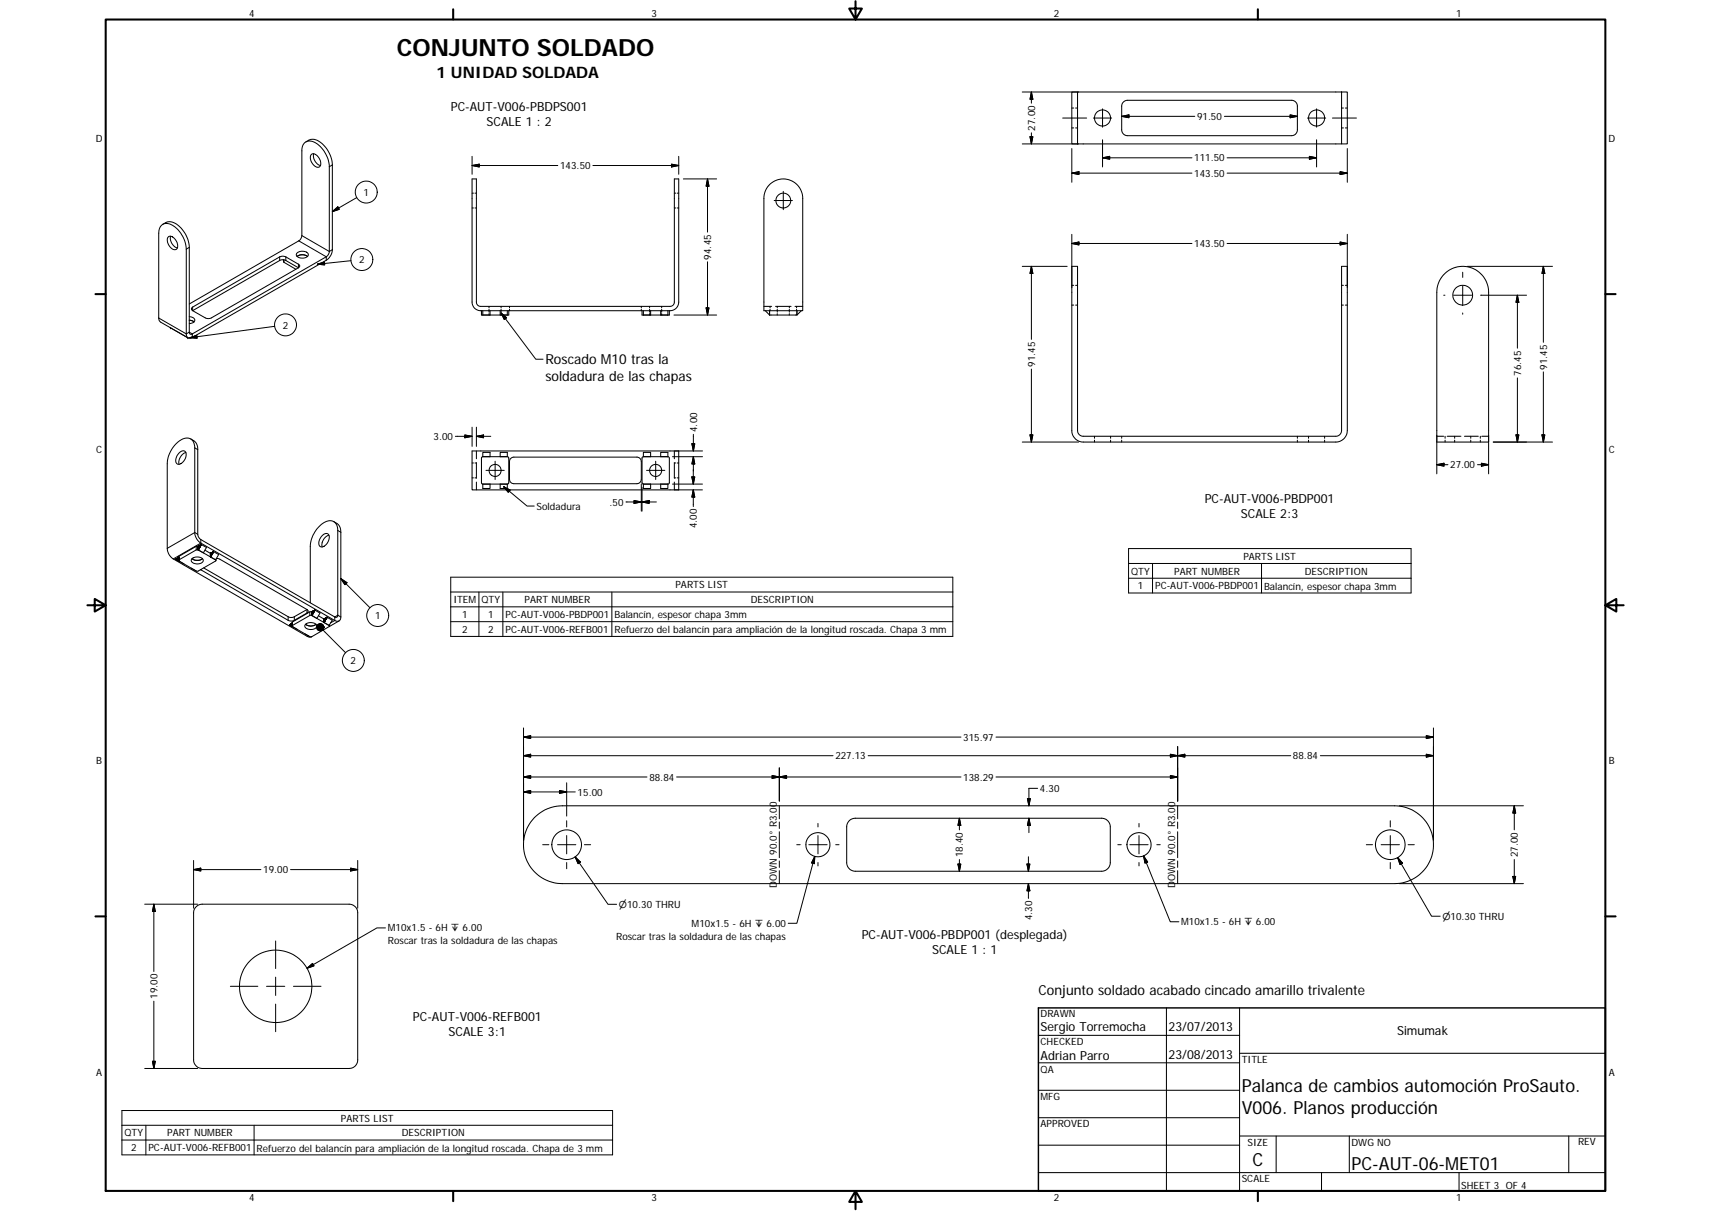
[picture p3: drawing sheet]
<svg xmlns="http://www.w3.org/2000/svg" width="594mm" height="420mm" viewBox="0 0 594 420" stroke-linecap="round" stroke-linejoin="round" font-family="sans-serif">
<g fill="none" stroke="#000" stroke-width=".36">
<path d="M372.1 31.9h2v18h-2zM372.1 37.5h.7M373.5 37.5h.6M374.1 31.9h91.7M389.9 35.5l.9-.6 .7-.1h57a2.01 2.01 0 0 1 2 2v8.3a2.04 2.04 0 0 1-2 2h-57a2 2 0 0 1-2-2v-8.3zM465.8 31.9h2v18h-2zM465.8 37.5h.7M467.1 37.5h.7M106.2 49.2a4.5 4.5 0 0 1 6.4 1.5 10.4 10.4 0 0 1 2.8 6.5v29.4l-.3 1.4-.8 1.4-1 .9-46.5 26.8a1.27 1.27 0 0 1-1.5 .1 1.27 1.27 0 0 1-.6-1.4v-29.4a9.6 9.6 0 0 0-6.5-8.8 2.81 2.81 0 0 0-3.1 3.3l.1 30.1 .5 .7 9.5 5.5M108.1 53.6a2.2 2.2 0 0 1 2.9 1.6 1.79 1.79 0 0 1-.5 2.8 3.2 3.2 0 0 1-2.4-4.4zM108.9 53.3a3.7 3.7 0 0 0 2.3 4.1M372.1 44.4h.7"/>
<path d="M373.5 44.4h.6M374.1 49.9h91.7M465.8 44.4h.7M467.1 44.4h.7M56.5 77.8a4.2 4.2 0 0 1 6.1 1 10.6 10.6 0 0 1 3.1 7v29.5a.64 .64 0 0 0 .3 .6 .64 .64 0 0 0 .8-.1l46.9-27 .6-1.3v-29.7a9.6 9.6 0 0 0-6.4-8.8 2.75 2.75 0 0 0-3.1 3.3v29.4l-.5 1.3-38.6 22.5M163.9 62.1h1.5v42.7a1.45 1.45 0 0 0 1.5 1.5h65.7a1.45 1.45 0 0 0 1.5-1.5v-42.7h1.6v42.7a3 3 0 0 1-3.1 3h-65.7a2.96 2.96 0 0 1-3-3zM163.9 67h.5M163.9 72.2h.5M164.9 67h.5M164.9 72.2h.5M234.1 67h.5M234.1 72.2h.5"/>
<path d="M235.2 67h.5M235.2 72.2h.5M267.4 63.8a6.8 6.8 0 0 1 7.3-1.1 6.8 6.8 0 0 1 4 6.1v39h-13.5v-39a6.8 6.8 0 0 1 2.2-5zM58.5 82.2a2.2 2.2 0 0 1 2.8 1.6 1.81 1.81 0 0 1-.5 2.8 3.2 3.2 0 0 1-2.3-4.4zM59.3 82a3.5 3.5 0 0 0 2.3 4M98.3 90.1l.2 .3M98.5 90.1v.9l4.2 2.4M103.1 87.8a2.7 2.7 0 0 1 3.9 .4 2.3 2.3 0 0 1-3.4 1.1 .9 .9 0 0 1-.5-1.5zM103.2 89a3 3 0 0 1 3.6 0M103.6 92.9l-4.6-2.6h-1.7l-30.4 17.5M372.1 99h.7M372.1 92.4h2v57a1.97 1.97 0 0 0 2 2h87.7a2 2 0 0 0 2-2v-57h2v57a4 4 0 0 1-4 4h-87.7a4 4 0 0 1-4-4z"/>
<path d="M373.5 99h.6M465.8 99h.7M467.1 99h.7M501.6 94.9a9 9 0 0 1 9.8-1.8 9 9 0 0 1 5.5 8.3v52h-18v-52a8.9 8.9 0 0 1 2.7-6.5zM59.1 113.7h.1M65.7 111.1l1.6 .6M65.7 109.9a1.42 1.42 0 0 1 1.8 1.6l-.5 .5-1.3 .3M66.7 106.7l30.6-17.7h1.7l4.6 2.7a.65 .65 0 0 1 .5 .6 .65 .65 0 0 1-.5 .6l-30.4 17.5-.9 .2-1-.3-4.6-2.6-.2-.5zM167.2 107.8v1.5h.4M167.6 109.3h8.5M167.6 107.8v1.5M169.8 106.3v.5"/>
<path d="M169.8 107.3v1M169.8 108.8v.5M170.2 107.8v1.5M173.7 107.8v1.5M174 106.3v.5M174 107.3v1M174 108.8v.5M176.1 107.8v1.5M176.7 107.8v1.5h-.6M176.9 106.3v.5M176.9 107.3v.5M222.7 106.3v.5"/>
<path d="M222.7 107.3v.5M222.9 107.8v1.5h.5M223.4 109.3h8.5M223.4 107.8v1.5M225.5 106.3v.5M225.5 107.3v1M225.5 108.8v.5M225.9 107.8v1.5M229.4 107.8v1.5M229.7 106.3v.5M229.7 107.3v1M229.7 108.8v.5"/>
<path d="M231.9 107.8v1.5M232.4 107.8v1.5h-.5M265.2 106.3h2.7M265.7 107.8l1.5 1.5M267.2 107.8v1.5M267.4 106.3v.5M267.4 107.3v.5M269.3 106.3h5.4M269.9 106.3v.5M269.9 107.3v1M269.9 108.8v.5M274.1 106.3v.5"/>
<path d="M274.1 107.3v1M274.1 108.8v.5M276 106.3h2.7M276.6 106.3v.5M276.6 107.3v.5M278.2 107.8l-1.5 1.5v-1.5v1.5h-9.5M372.1 105.9h.7M373.5 105.9h.6M465.8 105.9h.7M467.1 105.9h.7M62.2 157.2a1.37 1.37 0 0 1 1.9-.7 1.37 1.37 0 0 1 .5 2 2.92 2.92 0 0 1-3 2.5 2.65 2.65 0 0 1 .6-3.8zM64.6 157a3.6 3.6 0 0 0-2.4 4.1"/>
<path d="M66.2 152.3l1.1 .6a3.2 3.2 0 0 1 1.4 3.1v29.4l.6 1.5 46.9 27.2a.63 .63 0 0 0 .8 0 .63 .63 0 0 0 .3-.7v-29.3a2.91 2.91 0 0 0-1.4-3.1 2.91 2.91 0 0 0-3.4 .3 10.6 10.6 0 0 0-4.8 8.3v19.5M163.9 156.5h71.8v13.5h-71.8zM165.4 156.5v2.7M167.6 158.5v-1.5h2.6v1.5M167.6 158.5h8.5M167.6 158.5l-.4 .5v8.5l.4 .5M173.7 158.5v-1.5h2.4v1.5M176.1 158.5l.6 .5v8.5l-.6 .5M177.3 159.1l1.1-.5h42.8a1.6 1.6 0 0 1 1.5 1.5v6.2a1.6 1.6 0 0 1-1.5 1.5h-42.8a1.56 1.56 0 0 1-1.5-1.5v-6.2zM223.4 158.5v-1.5h2.5v1.5M223.4 158.5h8.5M223.4 158.5l-.5 .5v8.5l.5 .5"/>
<path d="M229.4 158.5v-1.5h2.5v1.5M231.9 158.5l.5 .5v8.5l-.5 .5M234.1 156.5v2.7M380 151.4v.7M380 152.7v.7M385.6 151.4v.7M385.6 152.7v.7M389.5 151.4v.7M389.5 152.7v.7M450.5 151.4v.7M450.5 152.7v.7M454.3 151.4v.7"/>
<path d="M454.3 152.7v.7M459.9 151.4v.7M459.9 152.7v.7M498.9 151.4h2.4M501.7 151.4v.7M501.7 152.7v.7M502.5 151.4h4.8M505.1 151.4v.7M505.1 152.7v.7M508.5 151.4h4.8M510.7 151.4v.7M510.7 152.7v.7"/>
<path d="M514 151.4v.7M514 152.7v.7M514.5 151.4h2.4M163.9 160.6h.5M163.9 165.8h.5M164.9 160.6h.5M164.9 165.8h.5M165.4 160.5v5.4M165.4 167.3v2.7M167.6 168v1.5h2.6v-1.5M167.6 168h8.5M173.7 168v1.5h2.4v-1.5"/>
<path d="M223.4 168v1.5h2.5v-1.5M223.4 168h8.5M229.4 168v1.5h2.5v-1.5M234.1 160.5v5.4M234.1 167.3v2.7M234.1 160.6h.5M234.1 165.8h.5M235.2 160.6h.5M235.2 165.8h.5M62 193.5l-.9 .5 1 .6M62.1 194.6l1.8 1.1M66.7 193.8a3.2 3.2 0 0 0 3.6 0"/>
<path d="M66.8 193.8a2.56 2.56 0 0 1 3.8 .7 2.47 2.47 0 0 1-4.2 0zM68.8 189.5h-.7l-6 3.5-.1 1.4M68.8 190.8l-.5-.1-6.3 3.6 .1 .3M68.8 190.8l6.1 3.4M68.8 189.5v1.3M69.7 197.7l30.6 17.6h1.7l4.6-2.6a.64 .64 0 0 0 .4-.6 .64 .64 0 0 0-.4-.6M69.9 188.9l1.8 1-1.1 1.9M69.9 188.9l-1.1 1.9M69.9 188.9l-1.1 .6M70.7 197l29.6 17.1h1.7l4.6-2.6M71.2 190.9l1.9 1.1M73.1 192v1.2"/>
<path d="M73.1 193.2l1.8 1M74.1 191.4l1.8 1-1 1.8M74.1 191.4l-1 1.8M74.1 191.4l-1 .6M74.9 194.2v.4l-6.3 3.6-6.5-3.6M75 194v.4M75.1 193.8l1.2 .2 30.3 17.5M111.8 185.9a1.37 1.37 0 0 1 1.9-.7 1.37 1.37 0 0 1 .5 2 2.94 2.94 0 0 1-3 2.5 2.65 2.65 0 0 1 .6-3.8zM114.2 185.7a3.5 3.5 0 0 0-2.3 4.1M115.9 181l1 .6a3.3 3.3 0 0 1 1.4 3.1v29.4a1.28 1.28 0 0 1-.6 1.3 1.28 1.28 0 0 1-1.5-.1l-46.5-26.9-1-.9-1.1-2.4v-29.7a3 3 0 0 0-1.7-3.2 3 3 0 0 0-3.5 .7 10.5 10.5 0 0 0-4.3 8v29.3l.1 1.1 .7 1.4 1.3 1.2 46.5 26.9 .8 .3 .7-.2M101.4 216.3l-.9 .5 1.1 .6M101.6 217.4l6 3.5"/>
<path d="M101.6 217.4l1.7 1.1M105.8 219.9l1.8 1M106.1 216.6a2.96 2.96 0 0 0 3.6 0M106.2 216.5a2.6 2.6 0 0 1 3.8 .7 2.47 2.47 0 0 1-4.2 .1zM108.3 213.6h-.7l-6 3.4v.4M108.3 213.6l6 3.4M108.3 212.3v1.3M108.3 212.3h-.7l-6.1 3.5-.1 1.4M109.3 211.7l1.8 1-1.1 1.9M109.3 211.7l-1 1.9M109.3 211.7l-1 .6M110.6 213.7l1.9 1.1"/>
<path d="M113.6 214.2l1.8 1-1.1 1.8M113.6 214.2l-1.1 1.8v-1.2M113.6 214.2l-1.1 .6M114.3 217l.1 .3-6.1 3.6h-.7M114.4 216.7v.5M117.7 215.4l-3.4 2M108.2 220.9h.1M185.5 283.7a13.7 13.7 0 0 1 9.8-4.1h288.9a13.5 13.5 0 0 1 13.5 13.5 13.5 13.5 0 0 1-13.5 13.5h-288.9a13.5 13.5 0 0 1-12.5-8.3 13.5 13.5 0 0 1 2.7-14.6zM294.9 284.8l.9-.7 1.2-.2h85.5a3 3 0 0 1 3 3v12.4a3 3 0 0 1-3 3h-85.5a3 3 0 0 1-3-3v-12.8zM68.1 314.6l1-.7 1.1-.2h51a2.96 2.96 0 0 1 3 3v51a2.93 2.93 0 0 1-3 3h-51a3 3 0 0 1-3-3v-51l.2-1.1zM360.5 359.2h69.9M405 349.7v63.5"/>
<path d="M430.4 349.7v63.5M360.5 368.7h69.9M360.5 378.3h69.9M430.4 365.4h127M360.5 387.8h69.9M360.5 397.3h69.9M430.4 394.1h127M443.1 394.1v12.7M468.5 394.1v12.7M544.7 394.1v12.7M360.5 406.8h196.9M458.8 406.8v6.4"/>
<path d="M506.6 406.8v6.4"/>
<circle cx="382.8" cy="40.9" r="2.8"/>
<circle cx="457.1" cy="40.9" r="2.8"/>
<circle cx="272" cy="69.6" r="2.58"/>
<circle cx="507.9" cy="102.4" r="3.4"/>
<circle cx="171.9" cy="163.2" r="2.09"/>
<circle cx="227.6" cy="163.2" r="2.09"/>
<circle cx="196.8" cy="293.1" r="5.2"/>
<circle cx="284" cy="293.1" r="4.2"/>
<circle cx="395.5" cy="293.1" r="4.2"/>
<circle cx="482.7" cy="293.1" r="5.2"/>
<circle cx="95.7" cy="342.2" r="12.6"/>
</g>
<g fill="none" stroke="#000" stroke-width=".35">
<path d="M354.9 31.9h19.6M358.1 31.9l.5 2.5h-1zM358.1 31.9v3.9M382.8 37.8v6.3M447.9 39.9l2.6 .5-2.6 .5zM457.1 37.8v6.3M115.4 57.2l-1.1 .6M163.9 57.4l2.5-.4v.9zM163.9 57.4h29.8M163.9 54.3v6.2M205.9 57.4h29.8M233.1 57l2.6 .4-2.6 .5z"/>
<path d="M235.7 54.3v6.2M354.9 49.9h19.6M357.6 47.4h1l-.5 2.5zM358.1 46.1v3.8M369 41h8.3M372.1 51.5v11.7M379.6 41h6.4M382.8 48.5v9.4M382.8 54.8l2.5-.5v.9zM382.8 54.8h31.1M389.5 40.4l2.5-.5v1zM389.5 40.4h25.3"/>
<path d="M425.1 40.4h25.4M426.1 54.8h31M454 41h6.3M454.6 54.3l2.5 .5-2.5 .4zM457.1 48.5v9.4M462.6 41h8.4M465.3 59.6l2.5 .5-2.5 .5zM467.8 51.5v11.7M115.4 73.4l1.9-1.6 .5 .8zM123.9 68.6l-8.5 4.8M237.3 62.1h11.5M245.7 62.1v18.4"/>
<path d="M245.7 62.1l.5 2.5h-1zM268.8 69.6h6.3M272 66.4v6.3M372.1 60.1l2.5-.5v1zM372.1 60.1h41.8M426.1 60.1h41.7M65.7 85.8l-1 .6M97.1 89.1v1.3M98.6 90.1v.9M99.2 89.1v1.3M103.6 91.7v1.2M103.7 83.6l9.6 5.5v1.2"/>
<path d="M104.8 81.7l9.5 5.5 1.1-.6M110.2 91.7l2.4-.8 .1 1zM121.9 90.4l-11.7 1.3M245.7 90.8v18.5M354.9 92.4h15.6M358.1 92.4v25.4M358.1 92.4l.5 2.5h-1zM372.1 81.3v18.5M372.1 84.5l2.5-.5v1zM413.9 84.5h-41.8M426.1 84.5h41.7M465.3 84l2.5 .5-2.5 .5z"/>
<path d="M467.8 81.3v18.5M507.9 94.4v1.8M507.9 99.3v6.3M509.5 92.4h29.5M535.9 92.4v26.4M535.9 92.4l.5 2.5h-1zM55.1 110.3l9.6 5.5 1-.5 1.1 .5v1.3M59.2 113.7h.1M65.2 117.2h.1M65.9 117.2l2.4-.8 .1 .9zM66.9 106.6v1.2M95.4 113.2l-29.5 4"/>
<path d="M174 108.6l1.9 1.7-.8 .5zM174 108.6l12 16h2.5M234 109.3h14.8M245.2 106.8h1l-.5 2.5zM501.3 102.4h.4M504.7 102.4h6.3M507.9 108.6v.4M526.9 102.4l.5 2.5h-1zM526.9 102.4v18.4M530 102.4h-16M358.1 128.1v25.3M526.9 131.1v22.3"/>
<path d="M535.9 129v24.4M67.6 155.4l1.1 .6M158.1 151.4h5.8M161.4 150.9l2.5 .5-2.5 .5zM163.9 148.2v6.7M165.4 151.4l2.5-.5v1zM165.4 151.4h5M165.4 148.2v6.7M233.5 158.5h10.4M234.2 156.5h9.7M240.2 154h1l-.5 2.5zM240.7 158.5v9.5"/>
<path d="M240.7 158.5l.5 2.5h-1zM240.7 150.7v5.8M354.9 153.4h19.6M357.6 150.9h1l-.5 2.5zM498.9 151v13.4M516.9 151v13.4M518.5 153.4h20.5M526.4 150.9h1l-.5 2.5zM535.4 150.9h1l-.5 2.5zM168.7 163.2h6.4M171.9 160v6.4M174.9 168.8l8.1 6.8h2.5"/>
<path d="M174.9 168.8l2.2 1.2-.6 .8zM220.1 173.7l2.6 .5-2.6 .5zM222.7 174.2h-5.4M222.7 167.9v9.4M222.9 169.1v8.2M222.9 174.2l2.5-.5v1zM222.9 174.2h5M224.5 163.2h6.3M227.7 160v6.4M233.5 168h10.4M234.2 170h9.7M240.2 165.5h1l-.5 2.5z"/>
<path d="M240.7 170v5.7M240.7 170l.5 2.5h-1zM498.9 161.2l2.5-.5v1zM498.9 161.2h3.8M513 161.2h3.9M514.4 160.7l2.5 .5-2.5 .5zM61.1 194l1-.6v1.2zM62.1 193v1.2M68.1 189.5v1.3M68.7 185.4l-1.1-.6-9.5 5.4M68.8 189.5l1.1-.6-1.1 1.9zM68.8 189.5v1.3"/>
<path d="M69.7 187.2v1.2l-9.5 5.5M69.8 197.5v.2M73.1 192l1-.6-1 1.8zM117.3 184.1l1 .6M391.9 190.3h98v15.4h-98zM391.9 195.5h98M400.2 195.5v10.2M438 195.5v10.2M100 214v1.2M100.5 216.8l1.1-.6v1.2zM101.6 215.8v1.2M102.2 214v1.2"/>
<path d="M106.6 211.5v1.2M107.6 212.3v1.3M108.3 212.3l1-.6-1 1.9zM108.3 212.3v1.3M112.1 218.5l7.9 8M112.5 214.8l1.1-.6-1.1 1.8zM118.3 200.7l10.2 10.2M118.3 200.7l2.2 1.5-.7 .7zM118.3 214.1l-1-.7-1.1 .7v1.2l-1.4 .8M156.5 200.3h174.3v20.5h-174.3zM156.5 205.4h174.3M156.5 210.5h174.3"/>
<path d="M156.5 215.7h174.3M166.3 205.4v15.4M174.6 205.4v15.4M212.4 205.4v15.4M391.9 200.6h98M107 220.6l-.3 .2M181.8 255.7l2.4-.5v1zM181.8 255.7h151.9M181.8 252.6v38.9M345.8 255.7h151.9M408.9 259v19M495.2 255.2l2.5 .5-2.5 .5z"/>
<path d="M497.7 252.6v38.9M181.8 269.6l2.4-.5v1zM181.8 262.2l2.4-.5v1zM181.8 274.8l2.4-.5v1zM181.8 269.6h42.8M181.8 262.2h107.4M181.8 274.8h17.9M194.3 274.3l2.5 .5-2.5 .5zM196.8 271.6v11.5M234.9 269.6h98.8M268.1 269.1l2.5 .5-2.5 .5zM270.6 266.4v11.6"/>
<path d="M270.6 279.6v4.5M270.6 269.6l2.5-.5v1zM301.4 262.2h146.8M345.8 269.6h63.1M356.7 277.1h1.1l-.6 2.5zM360.3 273.5h-3.1v6.1M406.4 261.7l2.5 .5-2.5 .5zM406.4 269.1l2.5 .5-2.5 .5zM408.9 262.2l2.5-.5v1zM408.9 279.6v4.5M458.4 262.2h39.3M485.8 279.6h43.1"/>
<path d="M495.2 261.7l2.5 .5-2.5 .5zM525.8 279.6v8.3M525.8 279.6l.5 2.5h-1zM67.2 298.5v16.6M124.2 298.5v16.6M188.4 293.1h2.2M193.6 293.1h6.3M196.8 284.8v2.1M196.8 289.9v6.3M196.8 299.3v2.1M199.7 297.3l11.4 16.5h3M199.7 297.3l1.8 1.8-.8 .6z"/>
<path d="M202.9 293.1h2.2M270.6 285.2v2.2M270.6 288.6v9M270.6 298.7v2.2M276.6 293.1h1.2M280.8 293.1h6.4M282.9 297.1l-6.2 23.2h-3M282.9 297.1l-.2 2.6-.9-.3zM284 285.7v1.2M284 289.9v6.3M284 299.3v1.1M290.2 293.1h1.1"/>
<path d="M332.6 299.8h1l-.5 2.5zM333.1 283.9v4M333.1 298.2v4.1M333.1 283.9l.5 2.5h-1zM356.6 299.8h1l-.5 2.5zM357.1 297.3v5M357.2 283.9v5M357.2 283.9l.6 2.5h-1.1zM388.1 293.1h1.2M392.3 293.1h6.3M395.5 285.7v1.2M395.5 289.9v6.3"/>
<path d="M395.5 299.3v1.1M397.1 297l9.2 22.8h3M397.1 297l1.4 2.1-1 .4zM401.7 293.1h1.1M408.9 285.2v2.2M408.9 288.6v9M408.9 298.7v2.2M474.4 293.1h2.2M479.5 293.1h6.4M482.7 284.8v2.1M482.7 289.9v6.3M482.7 299.3v2.1"/>
<path d="M485.3 297.5l11.8 20.4h3M485.3 297.5l1.7 2-.9 .5zM488.9 293.1h2.2M525.8 298.2v8.4M50.2 313.7h18.4M53.4 313.7l.5 2.5h-1zM53.4 313.7v23.4M67.2 301.7l2.5-.5v1zM67.2 301.7h23.4M100.9 301.7h23.3M121.7 301.2l2.5 .5-2.5 .5zM270.6 302.1v4.5"/>
<path d="M357.1 306.6l.5 2.5h-1zM357.1 306.6v5.1M408.9 302.1v4.5M485.8 306.6h43.1M525.3 304.1h1l-.5 2.5zM95.7 326.5v9.5M95.7 339v6.4M106.6 335.9l1.9-1.6 .5 .8zM133.9 321.9h-3l-24.3 14M53.4 347.4v23.3M80 342.2h9.5M92.5 342.2h6.4"/>
<path d="M95.7 348.4v9.5M101.9 342.2h9.6M50.2 370.7h18.4M52.9 368.2h1l-.5 2.5zM42.3 390.4h170.4M42.3 395.5h170.4M42.3 385.3h170.4v15.4h-170.4zM50.6 390.4v10.3M88.2 390.4v10.3"/>
<circle cx="127.2" cy="66.6" r="3.8"/>
<circle cx="125.6" cy="90" r="3.8"/>
<circle cx="99.1" cy="112.7" r="3.8"/>
<circle cx="131.1" cy="213.5" r="3.8"/>
<circle cx="122.7" cy="229.1" r="3.8"/>
</g>
<g fill="#000" stroke="#000" stroke-width=".35">
<path d="M358.1 31.9l.5 2.5h-1zM389.5 40.4l2.5-.5v1zM163.9 57.4l2.5-.4v.9zM233.1 57l2.6 .4-2.6 .5zM357.6 47.4h1l-.5 2.5zM372.1 60.1l2.5-.5v1zM382.8 54.8l2.5-.5v.9zM447.9 39.9l2.6 .5-2.6 .5zM454.6 54.3l2.5 .5-2.5 .4zM115.4 73.4l1.9-1.6 .5 .8zM245.7 62.1l.5 2.5h-1zM465.3 59.6l2.5 .5-2.5 .5z"/>
<path d="M110.2 91.7l2.4-.8 .1 1zM358.1 92.4l.5 2.5h-1zM372.1 84.5l2.5-.5v1zM465.3 84l2.5 .5-2.5 .5zM535.9 92.4l.5 2.5h-1zM65.9 117.2l2.4-.8 .1 .9zM174 108.6l1.9 1.7-.8 .5zM245.2 106.8h1l-.5 2.5zM526.9 102.4l.5 2.5h-1zM161.4 150.9l2.5 .5-2.5 .5zM165.4 151.4l2.5-.5v1zM240.2 154h1l-.5 2.5z"/>
<path d="M357.6 150.9h1l-.5 2.5zM526.4 150.9h1l-.5 2.5zM535.4 150.9h1l-.5 2.5zM174.9 168.8l2.2 1.2-.6 .8zM220.1 173.7l2.6 .5-2.6 .5zM222.9 174.2l2.5-.5v1zM240.2 165.5h1l-.5 2.5zM240.7 158.5l.5 2.5h-1zM240.7 170l.5 2.5h-1zM498.9 161.2l2.5-.5v1zM514.4 160.7l2.5 .5-2.5 .5zM61.1 194l1-.6v1.2z"/>
<path d="M68.8 189.5l1.1-.6-1.1 1.9zM73.1 192l1-.6-1 1.8zM100.5 216.8l1.1-.6v1.2zM108.3 212.3l1-.6-1 1.9zM112.3 217.1l.1 .5zM112.2 216.9l.2 .7zM112 216.7l.4 .9zM111.8 216.5l.6 1.1zM111.5 216.5l.9 1.1zM111.2 216.4l1.2 1.2zM111 216.4h.2l1.2 1.2zM110.7 216.5l.3-.1 1.4 1.2z"/>
<path d="M110.5 216.6l.2-.1 1.7 1.1zM110.3 216.8l.2-.2 1.9 1zM110.3 216.8l2.1 .8-2.3-.6zM110.1 217l2.3 .6-2.4-.4zM110 217.2l2.4 .4-2.5-.1zM109.9 217.5l2.5 .1-2.5 .2zM109.9 217.8l2.5-.2-2.4 .4zM110 218l2.4-.4-2.3 .7zM110.1 218.3l2.3-.7-2.1 .9zM110.3 218.5l2.1-.9-1.9 1.1zM110.5 218.7l1.9-1.1-1.7 1.2zM110.7 218.8l1.7-1.2-1.4 1.3z"/>
<path d="M111 218.9l1.4-1.3-1.2 1.3zM112.4 217.6l-1.2 1.3zM112.4 217.6l-.9 1.2zM112.4 217.6l-.6 1.1zM112.4 217.6l-.4 1zM112.4 217.6l-.2 .8zM112.4 217.6l-.1 .5zM112.4 217.6v.3zM112.5 214.8l1.1-.6-1.1 1.8zM118.3 200.7l2.2 1.5-.7 .7zM181.8 255.7l2.4-.5v1zM495.2 255.2l2.5 .5-2.5 .5z"/>
<path d="M181.8 269.6l2.4-.5v1zM181.8 262.2l2.4-.5v1zM181.8 274.8l2.4-.5v1zM194.3 274.3l2.5 .5-2.5 .5zM268.1 269.1l2.5 .5-2.5 .5zM270.6 269.6l2.5-.5v1zM356.7 277.1h1.1l-.6 2.5zM406.4 261.7l2.5 .5-2.5 .5zM406.4 269.1l2.5 .5-2.5 .5zM408.9 262.2l2.5-.5v1zM495.2 261.7l2.5 .5-2.5 .5zM199.7 297.3l1.8 1.8-.8 .6z"/>
<path d="M282.9 297.1l-.2 2.6-.9-.3zM332.6 299.8h1l-.5 2.5zM333.1 283.9l.5 2.5h-1zM356.6 299.8h1l-.5 2.5zM357.2 283.9l.6 2.5h-1.1zM397.1 297l1.4 2.1-1 .4zM485.3 297.5l1.7 2-.9 .5zM525.8 279.6l.5 2.5h-1zM53.4 313.7l.5 2.5h-1zM67.2 301.7l2.5-.5v1zM121.7 301.2l2.5 .5-2.5 .5zM357.1 306.6l.5 2.5h-1z"/>
<path d="M525.3 304.1h1l-.5 2.5zM106.6 335.9l1.9-1.6 .5 .8zM52.9 368.2h1l-.5 2.5z"/>
</g>
<g fill="none" stroke="#000" stroke-width=".71">
<path d="M36.7 6.8h520.7v406.4h-520.7zM157.3 3.2v3.6M297 .4v6.4l-2.2-3.8h4.5l-2.3 3.8M436.7 3.2v3.6M33.1 102h3.6M557.4 102h3.6M30.3 210h6.4l-3.8-2.2v4.4l3.8-2.2M557.4 210l3.8 2.2v-4.4l-3.8 2.2h6.3M33.1 317.9h3.6M557.4 317.9h3.6M157.3 413.2v3.6M297 413.2l2.3 3.8h-4.5l2.2-3.8v6.3"/>
<path d="M436.7 413.2v3.6"/>
</g>
<path d="M360.5 349.7h196.9v63.5h-196.9z" fill="none" stroke="#000" stroke-width=".51"/>
<text font-size="8.2" x="137.7" y="19.6">CONJUNTO SOLDADO</text>
<g font-size="6.3">
<text x="431.1" y="379">Palanca de cambios automoción ProSauto.</text>
<text x="431.1" y="386.6">V006. Planos producción</text>
<text x="434.8" y="404.7">C</text>
<text x="469.2" y="406">PC-AUT-06-MET01</text>
</g>
<text font-size="5.5" x="151.5" y="26.9">1 UNIDAD SOLDADA</text>
<g font-size="4.8">
<text x="189.4" y="126.4">Roscado M10 tras la</text>
<text x="189.4" y="132.2">soldadura de las chapas</text>
<text x="360.6" y="345.1">Conjunto soldado acabado cincado amarillo trivalente</text>
</g>
<g font-size="4.4">
<text x="156.5" y="38.4">PC-AUT-V006-PBDPS001</text>
<text x="168.9" y="43.6">SCALE 1 : 2</text>
<text x="418.3" y="174.5">PC-AUT-V006-PBDP001</text>
<text x="430.8" y="179.7">SCALE 2:3</text>
<text x="299.2" y="325.7">PC-AUT-V006-PBDP001 (desplegada)</text>
<text x="323.6" y="330.9">SCALE 1 : 1</text>
<text x="143.4" y="354.1">PC-AUT-V006-REFB001</text>
<text x="155.8" y="359.4">SCALE 3:1</text>
<text x="361.3" y="357.5">Sergio Torremocha</text>
<text x="405.8" y="357.8">23/07/2013</text>
<text x="485.1" y="359.2">Simumak</text>
<text x="361.3" y="367.9">Adrian Parro</text>
<text x="405.8" y="367.3">23/08/2013</text>
</g>
<g font-size="3.5">
<text x="86.6" y="5.8">4</text>
<text x="226.3" y="5.8">3</text>
<text x="365.9" y="5.8">2</text>
<text x="505.6" y="5.8">1</text>
<text x="415.6" y="41.6">91.50</text>
<text x="359.4" y="45.3" transform="rotate(-90 359.4 45.3)">27.00</text>
<text x="33.2" y="49.4">D</text>
<text x="558.5" y="49.4">D</text>
<text x="194.5" y="58.7">143.50</text>
<text x="414.6" y="56">111.50</text>
<text x="414.6" y="61.3">143.50</text>
<text x="126.2" y="67.9">1</text>
<text x="414.6" y="85.8">143.50</text>
<text x="124.7" y="91.4">2</text>
<text x="246.9" y="90" transform="rotate(-90 246.9 90)">94.45</text>
<text x="98.2" y="114">2</text>
<text x="359.4" y="127.3" transform="rotate(-90 359.4 127.3)">91.45</text>
<text x="528.1" y="130.3" transform="rotate(-90 528.1 130.3)">76.45</text>
<text x="537.1" y="128.2" transform="rotate(-90 537.1 128.2)">91.45</text>
<text x="242" y="149.9" transform="rotate(-90 242 149.9)">4.00</text>
<text x="150.6" y="152.7">3.00</text>
<text x="33.4" y="157.3">C</text>
<text x="558.6" y="157.3">C</text>
<text x="503.5" y="162.5">27.00</text>
<text x="186.3" y="176.9">Soldadura</text>
<text x="211.7" y="175.4">.50</text>
<text x="242" y="183.3" transform="rotate(-90 242 183.3)">4.00</text>
<text x="431.7" y="194.2">PARTS LIST</text>
<text x="392.7" y="199.3">QTY</text>
<text x="407.7" y="199.3">PART NUMBER</text>
<text x="453" y="199.3">DESCRIPTION</text>
<text x="157.4" y="209.3">ITEM</text>
<text x="167.2" y="209.3">QTY</text>
<text x="182.1" y="209.3">PART NUMBER</text>
<text x="234.5" y="204.2">PARTS LIST</text>
<text x="260.7" y="209.3">DESCRIPTION</text>
<text x="395" y="204.4">1</text>
<text x="401.1" y="204.5">PC-AUT-V006-PBDP001</text>
<text x="438.9" y="204.6">Balancín, espesor chapa 3mm</text>
<text x="130.2" y="214.8">1</text>
<text x="160.5" y="214.4">1</text>
<text x="169.5" y="214.4">1</text>
<text x="175.5" y="214.4">PC-AUT-V006-PBDP001</text>
<text x="213.3" y="214.5">Balancín, espesor chapa 3mm</text>
<text x="160.5" y="219.5">2</text>
<text x="169.5" y="219.5">2</text>
<text x="175.5" y="219.5">PC-AUT-V006-REFB001</text>
<text x="213.3" y="219.6">Refuerzo del balancín para ampliación de la longitud roscada. Chapa 3 mm</text>
<text x="121.7" y="230.4">2</text>
<text x="334.4" y="257">315.97</text>
<text x="290" y="263.4">227.13</text>
<text x="448.9" y="263.4">88.84</text>
<text x="33.4" y="265.2">B</text>
<text x="558.6" y="265.2">B</text>
<text x="225.5" y="270.8">88.84</text>
<text x="334.4" y="270.8">138.29</text>
<text x="361.1" y="274.8">4.30</text>
<text x="200.6" y="276">15.00</text>
<text x="334.4" y="297.4" transform="rotate(-90 334.4 297.4)">18.40</text>
<text x="527" y="297.4" transform="rotate(-90 527 297.4)">27.00</text>
<text x="91.4" y="303">19.00</text>
<text x="269.7" y="305.6" transform="rotate(-90 269.7 305.6)">OWN 90.0° R3.00</text>
<text x="408" y="305.6" transform="rotate(-90 408 305.6)">OWN 90.0° R3.00</text>
<text x="269.7" y="308" transform="rotate(-90 269.7 308)">D</text>
<text x="408" y="308" transform="rotate(-90 408 308)">D</text>
<text x="134.7" y="323.2">M10x1.5 - 6H ↧ 6.00</text>
<text x="240.2" y="321.6">M10x1.5 - 6H ↧ 6.00</text>
<text x="358.3" y="319.2" transform="rotate(-90 358.3 319.2)">4.30</text>
<text x="410.1" y="321.1">M10x1.5 - 6H ↧ 6.00</text>
<text x="134.7" y="327.6">Roscar tras la soldadura de las chapas</text>
<text x="213.9" y="326">Roscar tras la soldadura de las chapas</text>
<text x="54.7" y="346.5" transform="rotate(-90 54.7 346.5)">19.00</text>
<text x="361.3" y="353">DRAWN</text>
<text x="361.3" y="362.5">CHECKED</text>
<text x="431.1" y="368.7">TITLE</text>
<text x="33.4" y="373.2">A</text>
<text x="361.3" y="372.1">QA</text>
<text x="558.6" y="373.2">A</text>
<text x="361.3" y="381.6">MFG</text>
<text x="118.4" y="389.1">PARTS LIST</text>
<text x="43.2" y="394.3">QTY</text>
<text x="58" y="394.2">PART NUMBER</text>
<text x="139.5" y="394.3">DESCRIPTION</text>
<text x="361.3" y="391.2">APPROVED</text>
<text x="45.5" y="399.4">2</text>
<text x="51.6" y="399.4">PC-AUT-V006-REFB001</text>
<text x="89.1" y="399.5">Refuerzo del balancín para ampliación de la longitud roscada. Chapa de 3 mm</text>
<text x="433.2" y="397.5">SIZE</text>
<text x="469.2" y="397.5">DWG NO</text>
<text x="547.9" y="397.4">REV</text>
<text x="431.1" y="410.2">SCALE</text>
<text x="507.3" y="412.4">SHEET 3 OF 4</text>
<text x="86.6" y="416.7">4</text>
<text x="226.3" y="416.7">3</text>
<text x="365.9" y="416.7">2</text>
<text x="505.6" y="416.7">1</text>
</g>
<g font-size="3.3">
<text x="214.9" y="315">⌀10.30 THRU</text>
<text x="500.8" y="319.2">⌀10.30 THRU</text>
</g>
</svg>
